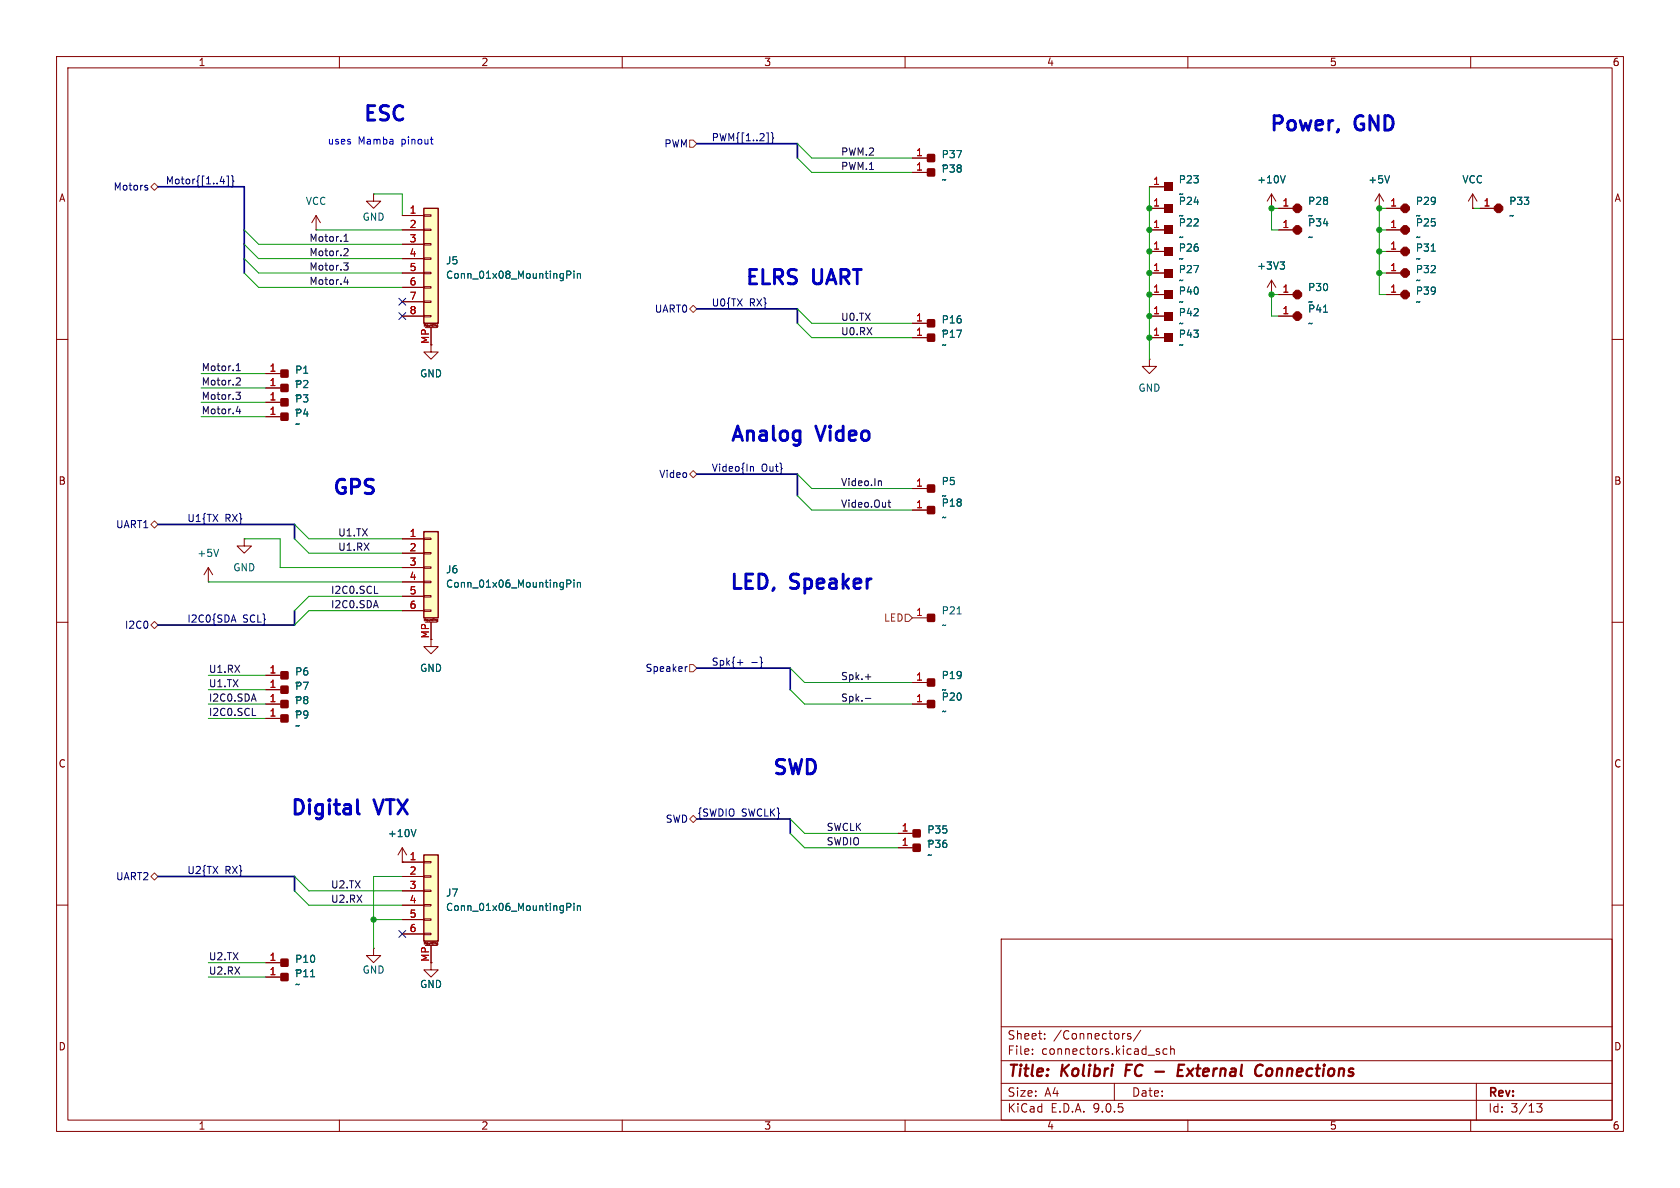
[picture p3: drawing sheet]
<svg xmlns="http://www.w3.org/2000/svg" width="297mm" height="210mm" viewBox="0 0 297 210" stroke-linecap="round" stroke-linejoin="round" font-family="sans-serif">
<g fill="none" stroke="#840000" stroke-width=".18">
<path d="M10 10h277v190h-277zM12 12h273v186h-273zM60 10v2M110 10v2M160 10v2M210 10v2M260 10v2M55.9 38.1l-.8 1.3M55.9 38.1l.7 1.3M55.9 38.1v2.5M55.9 40.6h.1M10 60h2"/>
<path d="M47 73.7h2.5M76.2 61v1.2h1.3l-1.3 1.3-1.3-1.3h1.3M285 60h2M10 110h2M285 110h2M47 127h2.5M161.3 120.7h2.5M161.3 124.5h2.5M158.7 147.3h2.6M158.7 149.9h2.6M10 160h2M47 170.2h2.5"/>
<path d="M47 172.7h2.5M66 167.6v1.3h1.3l-1.3 1.3-1.2-1.3h1.2M66 167.6h.1M177 166h108v32h-108zM285 160h2M60 198v2M110 198v2M160 198v2M177 194.5h108M177 191.5h108M177 187.5h108M177 181.5h108"/>
<path d="M182.5 186.3v.1M182.5 185.5v.1M184.7 183.6v.1M184.7 182.8v.1M197 191.5v3M198.7 182.7h.2M199.9 182.8l-.4-.1-.2 .2 .1 .2 .5 .2v.3h-.6M201.7 182.1l-1.3 2M204.6 185.9l.4 .1v.2l-.2 .2h-.3M204.6 185.4l.4 .1M206.3 185.5l-.4-.1-.3 .3v.4l.1 .2h.6M207 185.5l.2-.1 .3 .1 .1 .9"/>
<path d="M207 184.9v1.5M210 198v2M260 198v2M261 191.5v6.5M271.7 195.1h.9l-.5 .6 .4 .1v.7l-.2 .1-.6-.1"/>
</g>
<path d="M199.2 188.2l-.3 2M204.3 189.4h1.5M208.3 189.2h.7M209.4 188.2h-1l-.2 2h.9M211 188.9l-1.2 1.3M222.7 188.2l.5 .2M223 190l-.4 .2M224.6 188.9a.62 .62 0 0 0-.7 .4v.7a.52 .52 0 0 0 .7 .1" fill="none" stroke="#840000" stroke-width=".4"/>
<g fill="#840000" stroke="#840000" stroke-width=".51">
<path d="M49.8 126.5h1v1h-1z"/>
<path d="M49.8 73.2h1v1h-1z"/>
<path d="M164.1 120.1h1v1.1h-1z"/>
<path d="M161.5 146.8h1.1v1h-1.1z"/>
<path d="M49.8 169.7h1v1h-1z"/>
<path d="M49.8 172.2h1v1h-1z"/>
<path d="M161.5 149.4h1.1v1h-1.1z"/>
<path d="M164.1 124h1v1h-1z"/>
</g>
<path d="M54.9 172.7h.7" fill="none" stroke="#006464" stroke-width=".18"/>
<path d="M74.9 36.8h2.6v20.4h-2.6z" fill="#ffffc2"/>
<path d="M74.9 36.8h2.6v20.4h-2.6z" fill="none" stroke="#840000" stroke-width=".25"/>
<g fill="none" stroke="#840000" stroke-width=".18">
<path d="M66 34.3v1.3h1.3l-1.3 1.2-1.2-1.2h1.2M66 34.3h.1M71.1 38.1h3.8M74.9 38h1.3v.2h-1.3zM161.3 30.5h2.5M161.3 27.9h2.5M71.1 40.6h3.8M71.1 43.2h3.8M71.1 45.7h3.8M71.1 48.3h3.8M71.1 50.8h3.8M71.1 53.3h3.8"/>
<path d="M71.1 55.9h3.8M74.9 40.5h1.3v.3h-1.3zM74.9 43.1h1.3v.2h-1.3zM74.9 45.6h1.3v.2h-1.3zM74.9 48.1h1.3v.3h-1.3zM74.9 50.7h1.3v.2h-1.3zM74.9 53.2h1.3v.3h-1.3zM74.9 55.8h1.3v.2h-1.3zM75 57.7v-.4l.1 .3 .2-.3v.4M75.2 57.9h2M76.2 57.9v3.1M76.5 57.3v.3"/>
<path d="M76.7 57.3h.1M77.2 57.5v.2h.2M77.2 57.5l.2-.1v.4h-.2M77.2 57.5h.1M47 68.6h2.5M47 66h2.5M47 71.1h2.5M43.2 95.3v1.2h1.2l-1.2 1.3-1.3-1.3h1.3M43.2 95.3h.1M161.3 90.2h2.5M36.8 102.9h.1M36.8 100.3l-.7 1.3"/>
<path d="M36.8 100.3l.8 1.3M36.8 100.3v2.6M47 124.5h2.5M47 121.9h2.5"/>
</g>
<path d="M100.2 48.6l.6-.1 .1-.2v-.3l-.7-.1v1.3M101.5 47.9v.1M101.5 48.3v.9M102.1 48.3v.9M102.1 48.5l.2-.2 .3 .1v.8M38.6 97.1l-.4 1.3" fill="none" stroke="#006464" stroke-width=".18"/>
<g fill="#840000" stroke="#840000" stroke-width=".51">
<path d="M49.8 124h1v1h-1z"/>
<path d="M49.8 121.4h1v1h-1z"/>
<path d="M164.1 89.7h1v1h-1z"/>
<path d="M49.8 68.1h1v1h-1z"/>
<path d="M49.8 65.5h1v1h-1z"/>
<path d="M49.8 70.6h1v1h-1z"/>
<path d="M164.1 30h1v1h-1z"/>
<path d="M164.1 27.4h1v1h-1z"/>
</g>
<path d="M74.9 94h2.6v15.2h-2.6z" fill="#ffffc2"/>
<path d="M74.9 94h2.6v15.2h-2.6z" fill="none" stroke="#840000" stroke-width=".25"/>
<g fill="none" stroke="#840000" stroke-width=".18">
<path d="M161.3 57.2h2.5M161.3 59.7h2.5M245.1 48.3h2.5M203.2 63.5v1.3h1.3l-1.3 1.2-1.3-1.2h1.3M203.2 63.5h.1M71.1 95.3h3.8M71.1 97.8h3.8M74.9 95.1h1.3v.3h-1.3zM74.9 97.7h1.3v.2h-1.3zM47 119.4h2.5M71.1 100.3h3.8M71.1 102.9h3.8"/>
<path d="M71.1 105.4h3.8M71.1 108h3.8M74.9 100.2h1.3v.3h-1.3zM74.9 102.7h1.3v.3h-1.3zM74.9 105.3h1.3v.2h-1.3zM74.9 107.8h1.3v.3h-1.3zM75 109.8v-.4l.1 .3 .2-.3v.4M75.2 110h2M76.2 110v4.3h1.3l-1.3 1.3-1.3-1.3h1.3M76.5 109.4v.3M76.7 109.4h.1M77.4 109.8l-.2-.1v-.2h.2v.3l-.2 .1"/>
</g>
<path d="M100.2 103.2l.6-.1 .1-.1v-.3l-.7-.2v1.3M101.5 102.5v.2M101.5 103v.8M102.1 103v.8M102.1 103.1l.2-.1h.3v.8" fill="none" stroke="#006464" stroke-width=".18"/>
<g fill="#840000" stroke="#840000" stroke-width=".51">
<path d="M49.8 118.9h1v1h-1z"/>
<path d="M164.1 56.6h1v1.1h-1z"/>
<path d="M164.1 59.2h1v1h-1z"/>
</g>
<path d="M247.6 48l.6-.5h.5l.5 .5v.5l-.5 .5h-.5l-.6-.5z" fill="#840000" stroke="#840000" stroke-width=".18"/>
<path d="M205.7 55.1h1.6v1.5h-1.6z" fill="#840000"/>
<path d="M243.8 36.8h.1M243.8 34.3l-.7 1.3M243.8 34.3l.8 1.3M243.8 34.3v2.5M203.2 55.9h2.5" fill="none" stroke="#840000" stroke-width=".18"/>
<path d="M245.7 31.1l-.5 1.2" fill="none" stroke="#006464" stroke-width=".18"/>
<path d="M205.7 51.3h1.6v1.5h-1.6z" fill="#840000"/>
<path d="M203.2 52.1h2.5" fill="none" stroke="#840000" stroke-width=".18"/>
<path d="M205.7 58.9h1.6v1.6h-1.6z" fill="#840000"/>
<path d="M203.2 59.7h2.5" fill="none" stroke="#840000" stroke-width=".18"/>
<path d="M205.7 36.1h1.6v1.5h-1.6z" fill="#840000"/>
<path d="M203.2 36.8h2.5M245.1 36.8h2.5M260.3 36.8h.1M260.3 34.3l-.7 1.3M260.3 34.3l.8 1.3M260.3 34.3v2.5M261.6 36.8h2.6M245.1 40.6h2.5" fill="none" stroke="#840000" stroke-width=".18"/>
<g fill="#840000" stroke="#840000" stroke-width=".18">
<path d="M264.7 36.1h.5l.5 .5v.5l-.5 .5h-.5l-.5-.5v-.5z"/>
<path d="M247.6 36.6l.6-.5h.5l.5 .5v.5l-.5 .5h-.5l-.6-.5z"/>
<path d="M247.6 40.4l.6-.5h.5l.5 .5v.5l-.5 .5h-.5l-.6-.5z"/>
</g>
<path d="M205.7 32.3h1.6v1.5h-1.6z" fill="#840000"/>
<path d="M203.2 33h2.5" fill="none" stroke="#840000" stroke-width=".18"/>
<path d="M205.7 39.9h1.6v1.5h-1.6z" fill="#840000"/>
<path d="M226.1 36.8h2.5M203.2 40.6h2.5M226.1 52.1h2.5M161.3 86.4h2.5M161.3 109.2h2.5M71.1 152.4h.1M71.1 149.9l-.7 1.2M71.1 149.9l.8 1.2M71.1 149.9v2.5" fill="none" stroke="#840000" stroke-width=".18"/>
<g fill="#840000" stroke="#840000" stroke-width=".18">
<path d="M228.6 36.6l.5-.5h.5l.5 .5v.5l-.5 .5h-.5l-.5-.5z"/>
<path d="M228.6 51.8l.5-.5h.5l.5 .5v.5l-.5 .5h-.5l-.5-.5z"/>
</g>
<path d="M169.2 108.5h.7M73.5 146.6l-.4 1.3" fill="none" stroke="#006464" stroke-width=".18"/>
<g fill="#840000" stroke="#840000" stroke-width=".51">
<path d="M164.1 85.9h1v1h-1z"/>
<path d="M164.1 108.7h1v1h-1z"/>
</g>
<path d="M205.7 43.7h1.6v1.5h-1.6z" fill="#840000"/>
<path d="M203.2 44.5h2.5" fill="none" stroke="#840000" stroke-width=".18"/>
<path d="M205.7 47.5h1.6v1.5h-1.6z" fill="#840000"/>
<path d="M203.2 48.3h2.5M76.2 170.2v1.3h1.3l-1.3 1.2-1.3-1.2h1.3" fill="none" stroke="#840000" stroke-width=".18"/>
<path d="M74.9 151.1h2.6v15.3h-2.6z" fill="#ffffc2"/>
<path d="M74.9 151.1h2.6v15.3h-2.6z" fill="none" stroke="#840000" stroke-width=".25"/>
<g fill="none" stroke="#840000" stroke-width=".18">
<path d="M71.1 38.1h3.8M161.3 30.5h2.5M161.3 27.9h2.5M203.2 36.8h2.5M203.2 33h2.5M224.8 36.8h.1M224.8 34.3v2.5M224.8 34.3l-.8 1.3M224.8 34.3l.8 1.3M226.1 36.8h2.5M243.8 36.8h.1M245.1 36.8h2.5"/>
<path d="M260.3 36.8h.1M261.6 36.8h2.6M71.1 55.9h3.8M71.1 40.6h3.8M71.1 48.3h3.8M71.1 43.2h3.8M71.1 45.7h3.8M71.1 50.8h3.8M71.1 53.3h3.8M76.2 57.9v3.1M161.3 59.7h2.5M161.3 57.2h2.5"/>
<path d="M203.2 52.1h2.5M203.2 55.9h2.5M203.2 40.6h2.5M203.2 44.5h2.5M203.2 48.3h2.5M203.2 59.7h2.5M224.8 52.1h.1M224.8 49.5l-.8 1.3M224.8 49.5l.8 1.3M224.8 49.5v2.6M226.1 52.1h2.5M226.1 55.9h2.5"/>
<path d="M226.1 40.6h2.5M245.1 52.1h2.5M245.1 40.6h2.5M245.1 44.5h2.5M245.1 48.3h2.5M47 73.7h2.5M47 68.6h2.5M47 66h2.5M47 71.1h2.5M71.1 95.3h3.8M71.1 97.8h3.8M161.3 90.2h2.5"/>
<path d="M161.3 86.4h2.5M47 119.4h2.5M71.1 100.3h3.8M71.1 102.9h3.8M71.1 105.4h3.8M71.1 108h3.8M76.2 110v3M47 127h2.5M47 124.5h2.5M47 121.9h2.5M161.3 124.5h2.5M161.3 120.7h2.5"/>
<path d="M71.1 152.4h.1M71.1 152.4h3.8M71.1 154.9h3.8M71.1 157.5h3.8M74.9 152.3h1.3v.2h-1.3zM74.9 154.8h1.3v.3h-1.3zM74.9 157.4h1.3v.2h-1.3zM74.9 159.9h1.3v.2h-1.3zM158.7 149.9h2.6M158.7 147.3h2.6M47 170.2h2.5M47 172.7h2.5"/>
<path d="M71.1 160h3.8M71.1 162.6h3.8M71.1 165.1h3.8M74.9 162.4h1.3v.3h-1.3zM74.9 165h1.3v.2h-1.3zM75 166.9v-.4l.1 .3 .2-.3v.4M75.2 167.1h2M76.2 167.1v3.1M76.5 166.5v.4M76.7 166.6h.1M76.7 166.5v.1M77.4 166.9h-.2v-.2h.2v.3h-.2"/>
</g>
<g fill="none" stroke="#006464" stroke-width=".18">
<path d="M227.2 31.1l-.4 1.2M245.7 31.1l-.5 1.2M100.2 48.6l.6-.1 .1-.2v-.3l-.7-.1v1.3M101.5 47.9v.1M101.5 48.3v.9M102.1 48.3v.9M102.1 48.5l.2-.2 .3 .1v.8M226.3 46.3h.8l-.4 .5M226.8 46.8l.3 .2v.3l-.3 .3M234 55.2h.7M253 44.4h.7M100.2 103.2l.6-.1 .1-.1v-.3l-.7-.2v1.3"/>
<path d="M101.5 102.5v.2M101.5 103v.8M102.1 103v.8M102.1 103.1l.2-.1h.3v.8M73.5 146.6l-.4 1.3M101.5 159.7v.1M54.9 172.7h.7M100.2 160.4l.6-.1 .1-.2v-.3l-.7-.1v1.3M101.5 160.1v.9M102.1 160.1v.9M102.1 160.2l.2-.1 .3 .1v.8"/>
</g>
<g fill="#840000" stroke="#840000" stroke-width=".18">
<path d="M247.6 51.8l.6-.5h.5l.5 .5v.5l-.5 .5h-.5l-.6-.5z"/>
<path d="M228.6 55.6l.5-.5h.5l.5 .5v.5l-.5 .5h-.5l-.5-.5z"/>
<path d="M228.6 40.4l.5-.5h.5l.5 .5v.5l-.5 .5h-.5l-.5-.5z"/>
<path d="M247.6 44.2l.6-.5h.5l.5 .5v.5l-.5 .5h-.5l-.6-.5z"/>
</g>
<g fill="none" stroke="#000084" stroke-width=".18">
<path d="M25.8 33.2h.3v.2l-.1 .2h-.3M25.8 32.8h.3M38.9 32.1h.8M39.5 31.7v.8M40.1 31.1h.3v1.8h-.3M40.9 31.1l.3 .1v.6l.1 .2-.1 .2v.6l-.3 .2M135.5 23.5h.3v1.8h-.3M136.4 23.4l.2 .2v.6l.2 .2-.2 .2v.6l-.2 .2M70.5 55.3l1.2 1.2M70.5 52.7l1.2 1.2M71.7 55.3l-1.2 1.2M71.7 52.7l-1.2 1.2"/>
<path d="M132.7 82.5h.4l.1 .8M41 109.6h.6M41.3 108.7l.4 1.3M121.5 117.8l-.3 .2M130.4 117.1h.9M134.4 116.1l.2 .2v.6l.2 .2-.2 .2v.6l-.2 .2M70.5 164.5l1.2 1.2M71.7 164.5l-1.2 1.2"/>
</g>
<path d="M26.7 33l.6-.6 .6 .6-.6 .7zM121.9 24.8h.7l.6 .6-.6 .6h-.7zM122.6 54l.6 .6-.6 .6-.7-.6zM26.7 92.7l.6-.6 .6 .6-.6 .6zM121.9 83.8l.7-.6 .6 .6-.6 .7zM26.7 110.5l.6-.6 .6 .6-.6 .6zM121.9 117.5h.7l.6 .6-.6 .6h-.7zM160 108.6h.7l.6 .6-.6 .7h-.7zM26.7 154.9l.6-.6 .6 .6-.6 .7zM121.9 144.8l.7-.7 .6 .7-.6 .6z" fill="none" stroke="#725600" stroke-width=".18"/>
<g fill="none" stroke="#0f0f0f" stroke-width=".18">
<path d="M60.8 46.5h.7l-.4 .5 .4 .1v.4l-.2 .2h-.4M60.8 42.7h.7M60.8 41.8l.4-.4v1.3M60.8 49.9h.8M61 43.9l.4 .1 .1 .3-.7 .9h.7M61.4 49.4v.9M41.7 69.3h.8l-.4 .5 .3 .1 .1 .5-.2 .2h-.4M41.8 72.7h.8M41.8 65.5h.7M41.8 64.6l.3-.3v1.2M41.9 66.8l.5 .1 .1 .3-.8 .9h.8M42.4 72.3v.8"/>
<path d="M155.5 85l.3 .2v.6M157 88.8h.5M157.2 88.4v1.1l.3 .2M66.2 104.9h.6M153 119.7h1M44.6 126.5h.6M153 123.5h1"/>
</g>
<path d="M27.9 33h15.3v15.3M123.2 25.4h17.8v2.5M123.2 54.6h17.8v2.6M27.9 92.7h24.2v2.6M123.2 83.8h17.8v3.8M52.1 108v2.5h-24.2M123.2 118.1h16.5v3.8M27.9 154.9h24.2v2.6M123.2 144.8h16.5v2.5" fill="none" stroke="#000084" stroke-width=".3"/>
<g fill="none" stroke="#009600" stroke-width=".18">
<path d="M66 34.3h5.1v3.8M141 27.9l2.5 2.6h17.8M141 25.4l2.5 2.5h17.8M203.2 33v30.5M226.1 36.8h-1.3v3.8h1.3M245.1 36.8h-1.3v15.3h1.3M260.3 36.8h1.3M43.2 45.7l2.5 2.6h25.4M43.2 43.2l2.5 2.5h25.4M43.2 48.3l2.5 2.5h25.4M43.2 40.6l2.5 2.6h25.4M55.9 40.6h15.2"/>
<path d="M141 54.6l2.5 2.6h17.8M141 57.2l2.5 2.5h17.8M226.1 52.1h-1.3v3.8h1.3M243.8 48.3h1.3M243.8 40.6h1.3M243.8 44.5h1.3M35.6 73.7h11.4M35.6 71.1h11.4M35.6 68.6h11.4M35.6 66h11.4M43.2 95.3h6.3v5h21.6M52.1 92.7l2.5 2.6h16.5"/>
<path d="M52.1 95.3l2.5 2.5h16.5M141 83.8l2.5 2.6h17.8M141 87.6l2.5 2.6h17.8M36.8 102.9h34.3M36.8 119.4h10.2M71.1 108h-16.5l-2.5 2.5M71.1 105.4h-16.5l-2.5 2.6M139.7 118.1l2.5 2.6h19.1M36.8 127h10.2M36.8 124.5h10.2M36.8 121.9h10.2M139.7 121.9l2.5 2.6h19.1"/>
<path d="M52.1 157.5l2.5 2.5h16.5M52.1 154.9l2.5 2.6h16.5M71.1 154.9h-5.1v12.7M139.7 147.3l2.5 2.6h16.5M139.7 144.8l2.5 2.5h16.5M36.8 170.2h10.2M36.8 172.7h10.2M66 162.6h5.1"/>
</g>
<path d="M76.1 24.6h.5M76.4 25.5h.2" fill="none" stroke="#0000c2" stroke-width=".18"/>
<path d="M63.2 141.4v2.1l.3 .4" fill="none" stroke="#0000c2" stroke-width=".51"/>
<g fill="#009600" stroke="#009600" stroke-width=".18">
<circle cx="243.8" cy="36.8" r=".46"/>
<circle cx="243.8" cy="40.6" r=".46"/>
<circle cx="243.8" cy="48.3" r=".46"/>
<circle cx="243.8" cy="44.5" r=".46"/>
<circle cx="66" cy="162.6" r=".46"/>
<circle cx="203.2" cy="48.3" r=".46"/>
<circle cx="203.2" cy="59.7" r=".46"/>
<circle cx="203.2" cy="52.1" r=".46"/>
<circle cx="203.2" cy="55.9" r=".46"/>
<circle cx="203.2" cy="44.5" r=".46"/>
<circle cx="224.8" cy="52.1" r=".46"/>
<circle cx="224.8" cy="36.8" r=".46"/>
<circle cx="203.2" cy="36.8" r=".46"/>
<circle cx="203.2" cy="40.6" r=".46"/>
</g>
<g font-size="3.5" fill="#0000c2">
<text x="63.9" y="22.1">ESC</text>
<text x="224.1" y="23.9">Power,</text>
<text x="239.5" y="23.9">GND</text>
<text x="131.5" y="51.1">ELRS</text>
<text x="143.7" y="51.1">UART</text>
<text x="128.8" y="78.7">Analog</text>
<text x="144.5" y="78.7">Video</text>
<text x="58.5" y="88.1">GPS</text>
<text x="128.7" y="104.9">LED,</text>
<text x="139.8" y="104.9">Speaker</text>
<text x="136.3" y="137.7">SWD</text>
<text x="51.1" y="144.8">Digital</text>
<text x="66.4" y="144.8">VTX</text>
</g>
<g font-size="2.8" fill="#840000">
<text x="178" y="190.9">Title:</text>
<text x="187.7" y="190.9">Kolibri</text>
<text x="199.8" y="190.9">FC</text>
<text x="210.6" y="190.9">External</text>
<text x="225.1" y="190.9">Connections</text>
</g>
<g font-size="2.1" fill="#840000">
<text x="178" y="184">Sheet:</text>
<text x="186.2" y="184">/Connectors/</text>
<text x="178" y="186.7">File:</text>
<text x="184.1" y="186.7">connectors.kicad_sch</text>
<text x="178" y="196.9">KiCad</text>
<text x="178" y="194.1">Size:</text>
<text x="184.7" y="194.1">A4</text>
<text x="185.7" y="196.9">E.D.A.</text>
<text x="193.3" y="196.9">9.0.5</text>
<text x="200" y="194.1">Date:</text>
<text x="263" y="194.3">Rev:</text>
<text x="263" y="196.9">Id:</text>
<text x="267.1" y="196.9">3/13</text>
</g>
<g font-size="1.8" fill="#840000">
<text x="35" y="11.9">1</text>
<text x="85" y="11.9">2</text>
<text x="135" y="11.9">3</text>
<text x="185" y="11.9">4</text>
<text x="235" y="11.9">5</text>
<text x="285" y="11.9">6</text>
<text x="10.3" y="35.9">A</text>
<text x="285.3" y="35.9">A</text>
<text x="75.9" y="60.9" transform="rotate(-90 75.9 60.9)">MP</text>
<text x="10.3" y="85.9">B</text>
<text x="285.3" y="85.9">B</text>
<text x="75.9" y="113" transform="rotate(-90 75.9 113)">MP</text>
<text x="10.3" y="135.9">C</text>
<text x="285.3" y="135.9">C</text>
<text x="75.9" y="170.1" transform="rotate(-90 75.9 170.1)">MP</text>
<text x="10.3" y="185.9">D</text>
<text x="285.3" y="185.9">D</text>
<text x="35" y="199.9">1</text>
<text x="85" y="199.9">2</text>
<text x="135" y="199.9">3</text>
<text x="185" y="199.9">4</text>
<text x="235" y="199.9">5</text>
<text x="285" y="199.9">6</text>
</g>
<g font-size="1.8" fill="#0000c2">
<text x="57.8" y="25.8">uses</text>
<text x="63.3" y="25.8">Mamba</text>
<text x="71.1" y="25.8">pinout</text>
</g>
<g font-size="1.8" fill="#000084">
<text x="117.4" y="26.3">PWM</text>
<text x="125.7" y="25.1">PWM{[1..2]}</text>
<text x="20" y="33.9">Motors</text>
<text x="29.2" y="32.7">Motor{[1..4]}</text>
<text x="115.7" y="55.5">UART0</text>
<text x="125.7" y="54.3">U0{TX</text>
<text x="132.5" y="54.3">RX}</text>
<text x="125.7" y="83.5">Video{In</text>
<text x="134.6" y="83.5">Out}</text>
<text x="116.4" y="84.7">Video</text>
<text x="20.4" y="93.6">UART1</text>
<text x="33" y="92.4">U1{TX</text>
<text x="39.8" y="92.4">RX}</text>
<text x="22" y="111.4">I2C0</text>
<text x="33" y="110.1">I2C0{SDA</text>
<text x="42.9" y="110.1">SCL}</text>
<text x="114" y="119">Speaker</text>
<text x="125.7" y="117.8">Spk{+</text>
<text x="132.7" y="117.8">-}</text>
<text x="117.6" y="145.6">SWD</text>
<text x="123.2" y="144.4">{SWDIO</text>
<text x="131.1" y="144.4">SWCLK}</text>
<text x="20.4" y="155.8">UART2</text>
<text x="33" y="154.6">U2{TX</text>
<text x="39.8" y="154.6">RX}</text>
</g>
<g font-size="1.8" fill="#0f0f0f">
<text x="148.6" y="27.6">PWM.2</text>
<text x="148.6" y="30.1">PWM.1</text>
<text x="54.6" y="45.4">Motor.2</text>
<text x="54.6" y="47.9">Motor.3</text>
<text x="54.6" y="42.8">Motor.1</text>
<text x="54.6" y="50.5">Motor.4</text>
<text x="148.6" y="56.8">U0.TX</text>
<text x="148.6" y="59.3">U0.RX</text>
<text x="35.6" y="65.7">Motor.1</text>
<text x="35.6" y="68.2">Motor.2</text>
<text x="35.6" y="70.8">Motor.3</text>
<text x="35.6" y="73.3">Motor.4</text>
<text x="148.6" y="86">Video.In</text>
<text x="148.6" y="89.8">Video.Out</text>
<text x="59.7" y="94.9">U1.TX</text>
<text x="59.7" y="97.4">U1.RX</text>
<text x="58.4" y="107.6">I2C0.SDA</text>
<text x="58.4" y="105.1">I2C0.SCL</text>
<text x="36.8" y="119">U1.RX</text>
<text x="36.8" y="121.6">U1.TX</text>
<text x="36.8" y="124.1">I2C0.SDA</text>
<text x="148.6" y="124.1">Spk.-</text>
<text x="148.6" y="120.3">Spk.+</text>
<text x="36.8" y="126.7">I2C0.SCL</text>
<text x="146" y="147">SWCLK</text>
<text x="146" y="149.5">SWDIO</text>
<text x="58.4" y="159.7">U2.RX</text>
<text x="58.4" y="157.1">U2.TX</text>
<text x="36.8" y="172.4">U2.RX</text>
<text x="36.8" y="169.8">U2.TX</text>
</g>
<g font-size="1.8" fill="#a90000">
<text x="161.9" y="27.7">1</text>
<text x="161.9" y="30.2">1</text>
<text x="203.8" y="32.8">1</text>
<text x="72.3" y="37.8">1</text>
<text x="72.3" y="40.4">2</text>
<text x="203.8" y="36.6">1</text>
<text x="203.8" y="40.4">1</text>
<text x="226.6" y="36.6">1</text>
<text x="226.6" y="40.4">1</text>
<text x="245.7" y="36.6">1</text>
<text x="245.7" y="40.4">1</text>
<text x="262.2" y="36.6">1</text>
<text x="72.3" y="42.9">3</text>
<text x="72.3" y="45.5">4</text>
<text x="203.8" y="44.2">1</text>
<text x="245.7" y="44.2">1</text>
<text x="72.3" y="48">5</text>
<text x="72.3" y="50.5">6</text>
<text x="72.3" y="53.1">7</text>
<text x="203.8" y="51.8">1</text>
<text x="203.8" y="48">1</text>
<text x="226.6" y="51.8">1</text>
<text x="245.7" y="48">1</text>
<text x="245.7" y="51.8">1</text>
<text x="72.3" y="55.6">8</text>
<text x="161.9" y="56.9">1</text>
<text x="161.9" y="59.4">1</text>
<text x="203.8" y="55.6">1</text>
<text x="203.8" y="59.4">1</text>
<text x="226.6" y="55.6">1</text>
<text x="47.6" y="65.8">1</text>
<text x="47.6" y="68.3">1</text>
<text x="47.6" y="70.9">1</text>
<text x="47.6" y="73.4">1</text>
<text x="161.9" y="89.9">1</text>
<text x="161.9" y="86.1">1</text>
<text x="72.3" y="95">1</text>
<text x="72.3" y="97.5">2</text>
<text x="72.3" y="100.1">3</text>
<text x="72.3" y="102.6">4</text>
<text x="72.3" y="105.2">5</text>
<text x="72.3" y="107.7">6</text>
<text x="161.9" y="109">1</text>
<text x="47.6" y="119.1">1</text>
<text x="47.6" y="124.2">1</text>
<text x="47.6" y="121.7">1</text>
<text x="161.9" y="120.4">1</text>
<text x="161.9" y="124.2">1</text>
<text x="47.6" y="126.7">1</text>
<text x="159.3" y="147.1">1</text>
<text x="159.3" y="149.6">1</text>
<text x="72.3" y="152.1">1</text>
<text x="72.3" y="154.7">2</text>
<text x="72.3" y="157.2">3</text>
<text x="72.3" y="159.8">4</text>
<text x="72.3" y="162.3">5</text>
<text x="72.3" y="164.8">6</text>
<text x="47.6" y="169.9">1</text>
<text x="47.6" y="172.5">1</text>
</g>
<g font-size="1.8" fill="#006464">
<text x="166.4" y="28.2">P37</text>
<text x="166.4" y="32.6">~</text>
<text x="166.4" y="30.1">~</text>
<text x="166.4" y="30.7">P38</text>
<text x="208.3" y="35.2">~</text>
<text x="208.3" y="32.6">P23</text>
<text x="222.1" y="32.6">+10V</text>
<text x="241.8" y="32.6">+5V</text>
<text x="258.4" y="32.6">VCC</text>
<text x="54" y="36.4">VCC</text>
<text x="64" y="39.2">GND</text>
<text x="208.3" y="39">~</text>
<text x="208.3" y="36.4">P24</text>
<text x="208.3" y="40.2">P22</text>
<text x="231.1" y="39">~</text>
<text x="231.1" y="36.4">P28</text>
<text x="231.1" y="40.2">P34</text>
<text x="250.2" y="39">~</text>
<text x="250.2" y="36.4">P29</text>
<text x="250.2" y="40.2">P25</text>
<text x="266.7" y="39">~</text>
<text x="266.7" y="36.4">P33</text>
<text x="78.7" y="46.9">J5</text>
<text x="208.3" y="42.8">~</text>
<text x="208.3" y="46.6">~</text>
<text x="208.3" y="44.7">P26</text>
<text x="222.1" y="47.9">+3V3</text>
<text x="231.1" y="42.8">~</text>
<text x="250.2" y="42.8">~</text>
<text x="250.2" y="46.6">~</text>
<text x="250.2" y="44.7">P31</text>
<text x="78.7" y="49.5">Conn_01x08_MountingPin</text>
<text x="208.3" y="50.4">~</text>
<text x="208.3" y="52.3">P40</text>
<text x="208.3" y="48.5">P27</text>
<text x="231.1" y="51.7">P30</text>
<text x="250.2" y="50.4">~</text>
<text x="250.2" y="48.5">P32</text>
<text x="250.2" y="52.3">P39</text>
<text x="166.4" y="59.3">~</text>
<text x="166.4" y="57.4">P16</text>
<text x="166.4" y="59.9">P17</text>
<text x="208.3" y="58">~</text>
<text x="208.3" y="54.2">~</text>
<text x="208.3" y="56.1">P42</text>
<text x="208.3" y="59.9">P43</text>
<text x="231.1" y="54.2">~</text>
<text x="231.1" y="58">~</text>
<text x="231.1" y="55.5">P41</text>
<text x="250.2" y="54.2">~</text>
<text x="166.4" y="61.8">~</text>
<text x="208.3" y="61.8">~</text>
<text x="52.1" y="68.8">P2</text>
<text x="52.1" y="70.7">~</text>
<text x="52.1" y="66.3">P1</text>
<text x="52.1" y="68.2">~</text>
<text x="52.1" y="71.3">P3</text>
<text x="74.2" y="66.9">GND</text>
<text x="201.2" y="69.4">GND</text>
<text x="52.1" y="73.9">P4</text>
<text x="52.1" y="75.8">~</text>
<text x="52.1" y="73.3">~</text>
<text x="166.4" y="86">P5</text>
<text x="166.4" y="88.5">~</text>
<text x="166.4" y="89.8">P18</text>
<text x="166.4" y="92.3">~</text>
<text x="34.8" y="98.7">+5V</text>
<text x="41.1" y="101.2">GND</text>
<text x="78.7" y="101.5">J6</text>
<text x="78.7" y="104.1">Conn_01x06_MountingPin</text>
<text x="166.4" y="111.4">~</text>
<text x="166.4" y="108.8">P21</text>
<text x="52.1" y="119.6">P6</text>
<text x="74.2" y="119">GND</text>
<text x="52.1" y="124.7">P8</text>
<text x="52.1" y="122.1">P7</text>
<text x="52.1" y="124.1">~</text>
<text x="52.1" y="121.5">~</text>
<text x="166.4" y="122.8">~</text>
<text x="166.4" y="120.2">P19</text>
<text x="166.4" y="124.1">P20</text>
<text x="52.1" y="127.2">P9</text>
<text x="52.1" y="129.1">~</text>
<text x="52.1" y="126.6">~</text>
<text x="166.4" y="126.6">~</text>
<text x="68.5" y="148.2">+10V</text>
<text x="163.8" y="149.5">~</text>
<text x="163.8" y="147.5">P35</text>
<text x="163.8" y="152">~</text>
<text x="163.8" y="150.1">P36</text>
<text x="78.7" y="158.7">J7</text>
<text x="78.7" y="161.2">Conn_01x06_MountingPin</text>
<text x="52.1" y="172.3">~</text>
<text x="52.1" y="170.4">P10</text>
<text x="52.1" y="172.9">P11</text>
<text x="64" y="172.3">GND</text>
<text x="52.1" y="174.9">~</text>
<text x="74.2" y="174.9">GND</text>
</g>
<text font-size="1.8" fill="#725600" x="156.2" y="110.1">LED</text>
<g font-size=".5" fill="#840000">
<text x="74.7" y="58">Mounting</text>
<text x="74.7" y="110">Mounting</text>
<text x="74.7" y="167.2">Mounting</text>
</g>
</svg>
